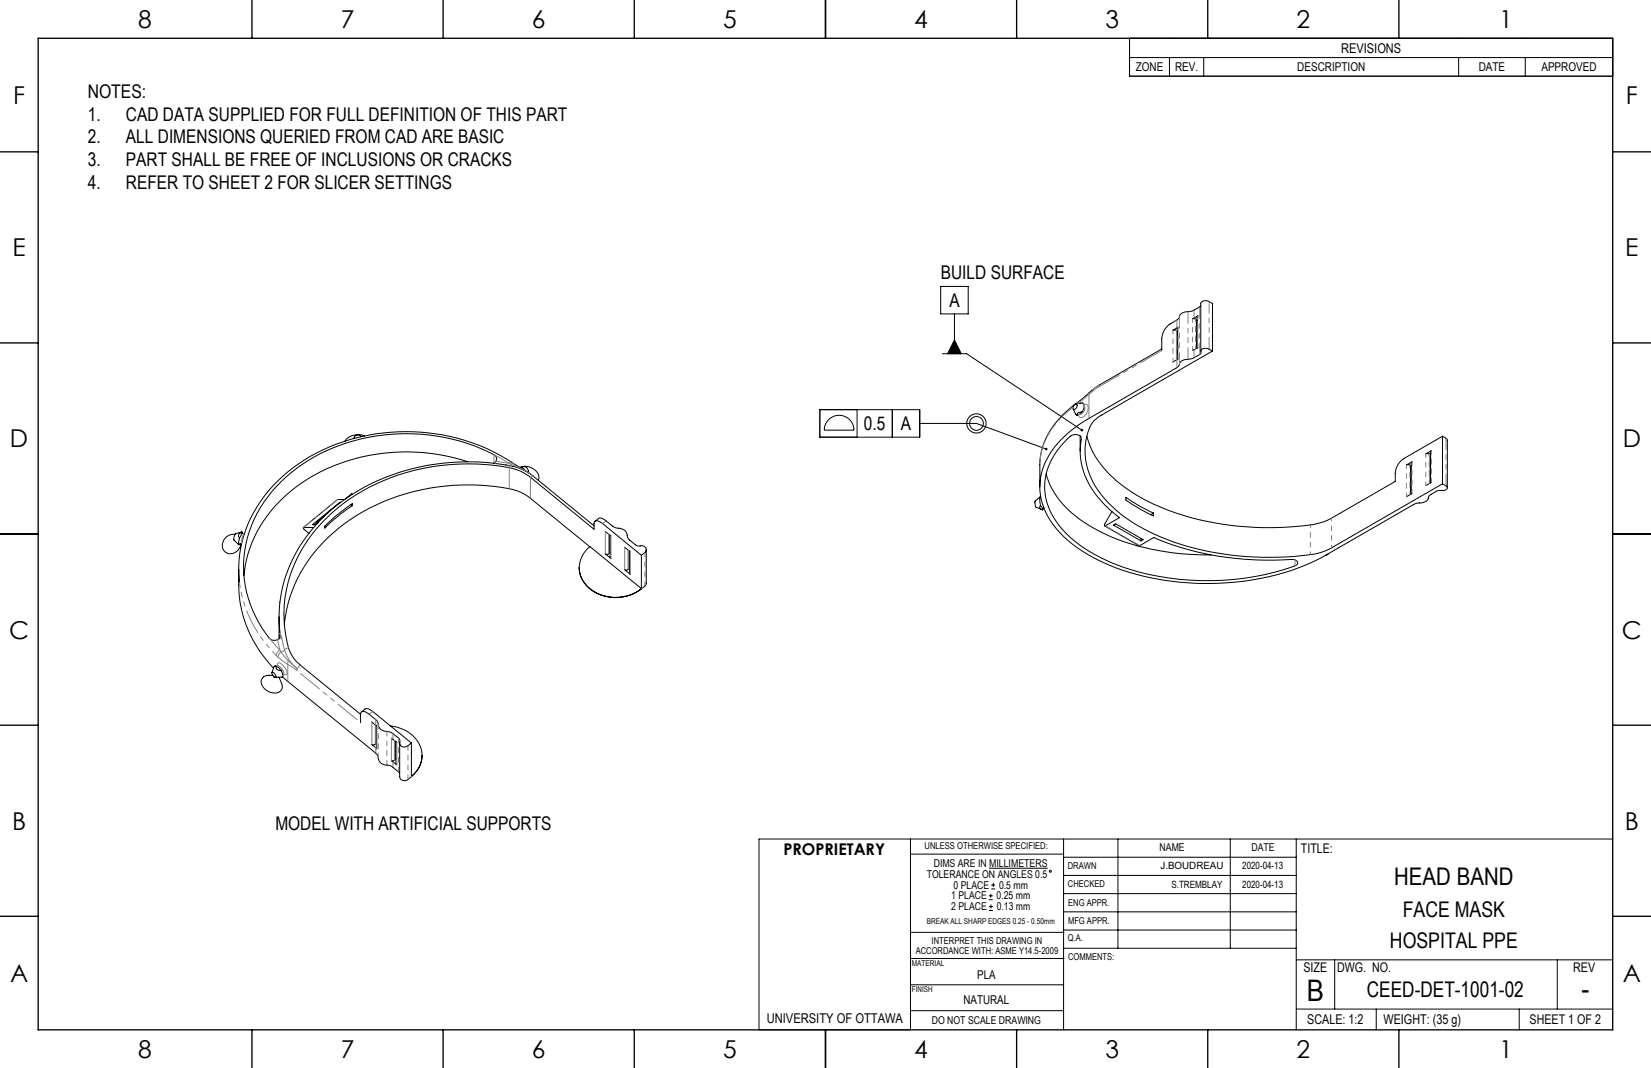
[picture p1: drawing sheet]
<svg xmlns="http://www.w3.org/2000/svg" width="432mm" height="279mm" viewBox="0 0 432 279" stroke-linecap="round" stroke-linejoin="round" font-family="sans-serif">
<g fill="none" stroke="#000" stroke-width=".26">
<path d="M295.4 10h126.4v9.9h-126.4zM295.4 15.1h126.4M305.9 15.1v4.8M314.8 15.1v4.8M381.5 15.1v4.8M398.9 15.1v4.8M246 74.9h7.2v7.2h-7.2zM246.5 92.5h6.3l30.2 20M249.6 82.1v10.4M249.6 88.9l1.8 3.6h-3.6zM303.8 91.3l-16.8 9.7-1.5 1.2M308 94l.1-8.4-1.4 .8 .7-.1 .4 .3v7.5"/>
<path d="M308 86.7l-.2 .1M308.1 93.9l-1.4 .8M313.1 91.1v-8.2l.2-.3-1.4 .8h.7l.3 .3v7.5M313.1 83.8l-.2 .1M313.3 90.9l-1.4 .8M314 91.8v-12.4a1.39 1.39 0 0 1 2.2-.5l.9 .5v12.4M314 80l-1.9 1.2-.8 .3a2.47 2.47 0 0 0-2.9 1.6l-.6 .6a6.7 6.7 0 0 0-3.2 2.4l-.7 2.1-.1 3.5M317.1 91.8a2.37 2.37 0 0 0-2.8-.4l-.3 1.2-1.9 1.1-1 .2a2.4 2.4 0 0 0-2.9 2l-23.4 13.6a25.7 25.7 0 0 0-12 13 16.1 16.1 0 0 0 4.3 16.7 43.3 43.3 0 0 0 21.7 11.5 70.7 70.7 0 0 0 45-3.9l26.1-14.9 .8-.3a3.1 3.1 0 0 0 2.8-1.1l.4-.9 1.8-1.1 .7-.2a2.08 2.08 0 0 0 2.1-.6l-.1-.5-1.1-.6M317.1 91.8l-29.1 16.8a7.3 7.3 0 0 0-3.8 5.6 18 18 0 0 0 4.7 16.2 42.8 42.8 0 0 0 19.7 11.9 78.6 78.6 0 0 0 36.3 2.4l2.1-.7 1.2-.7 29.1-16.7M94.6 114.2a1.17 1.17 0 0 0-1.2-.4 1.17 1.17 0 0 0-.9 .9M95.4 114.1a4.4 4.4 0 0 0-5.2 1.3M214.4 107.2h26.1v7.2h-26.1z"/>
<path d="M216.6 109.9a3.9 3.9 0 0 1 4.2-1 3.9 3.9 0 0 1 2.5 3.6h-7.7l.1-1.1zM224.2 107.2v7.2M233.4 107.2v7.2M240.5 110.8h14.9l18.2 6.7M280.7 107l.6 1.3 .4 .3M281 105.9l.3-.2a.69 .69 0 0 1 .5 .6 .69 .69 0 0 1-.5 .7l-.3 .2-.4-.3zM281.1 105.8a21 21 0 0 0-9.1 14.5M282.5 105.5l.5-.1a1.53 1.53 0 0 1 0 2.4M282.5 105.5l-1.1 .2M282.5 114.1v3.9M283 107.8h-.6a.68 .68 0 0 0-.7 .8M283 107.8l-1.3 .8"/>
<path d="M284.3 114.1a25.2 25.2 0 0 0 11.5 14.5 65.9 65.9 0 0 0 32.5 9.4 55.2 55.2 0 0 0 18.1-1.5l1.8-.9 16.7-9.7a7.7 7.7 0 0 1 .3-3.5l.5-1 1-1.2 10.6-6.1M285.6 102.1l-4.4 3.6M374.2 119l-.2 .1M377.3 114.1l1.2 .9v12.6M377.3 114.1v12.5M61.5 139.8a2.77 2.77 0 0 0-3 1.5 2.77 2.77 0 0 0 .5 3.2 2.77 2.77 0 0 0 4-2.3M63.1 139.2h.2l.2 .4 .3 .2M63.1 139.2l-.1 .9-.4 .7M63.1 139.2l-.3 .3a.79 .79 0 0 0-.2 1.3M63.3 139.1l-1.8 .6-.3 1-.1 .6 1.4 1.2M82 138h-2.7l.3 .5 1.2 1M83 136.5v.4"/>
<path d="M83 136.5l.2 .2M85 134.9l-2 1.6M85.8 136.8l3.5-3 2.8-2v.5a48.8 48.8 0 0 0-7.2 5.8v-.4zM88.9 131.4h.2M88.9 131.4l-7.2 5.9h.6l.7-.6M88.9 131.4v.2M90.1 130.7h-1.8l-9 7.3M91.8 132l.3 .3M92.1 129.3l-.2-.1-1.6 1.3M122.3 120.8a50.3 50.3 0 0 0-44.7 6.5 32.8 32.8 0 0 0-13.8 23.3M129.1 121.1a1.19 1.19 0 0 0 .8-1 1.19 1.19 0 0 0-.7-1.2 50.3 50.3 0 0 0-51.6 3.6 32 32 0 0 0-13.9 27.6 29.8 29.8 0 0 0 7.1 17.2 1.54 1.54 0 0 0 2.5-1.2M135.9 122.2l1.2-.1a1.22 1.22 0 0 1 1 1.5"/>
<path d="M136 122.3h.1a.96 .96 0 0 1 1.1 .7M136.3 122.2a3.6 3.6 0 0 1 4.7 2.8l-.2 .6M138.9 124.2l-1.9-1.3a57.1 57.1 0 0 0-21.3-9.1 50.6 50.6 0 0 0-40.5 9.7 34 34 0 0 0-12.6 22M139.5 124.6l15.9 12.9M139.5 124.6a14.2 14.2 0 0 0-7.2-3 57.2 57.2 0 0 0-43.3 9.9 37.7 37.7 0 0 0-16 30.9l.2 3.1M155.6 136.4l1-.8 .5-.1 1 .5 2.3 1.8 .7 .3a2.49 2.49 0 0 1 3 2.4l.6 .8 1.6 1.3 .6 .2a1.39 1.39 0 0 1 2.1 1.2l-.3 .5-1 .8M158.3 139l1.5 1.2M159.4 139.9v4.7l-.4 .4-.7-.1 1.5 1.2-.2-.3v-5.7M272 120.4v7M272.1 130l-1.4 1.1v.3l.3 1.3 1.5 .6M272.1 132.3l.5 .5 .1 .6M272.1 129.9a2.98 2.98 0 0 0 0 2.4"/>
<path d="M272.1 132.3l-.2 .6 .8 .5M273.1 132.9l-.4 .5M273.6 124a22 22 0 0 0 10.1 12.7 59.2 59.2 0 0 0 32.8 8.5h.2M290.8 133.8l-1.9 3.4v.4l3.9-2.2a23.3 23.3 0 0 1-10.2-15.8l-.1-2.4 .4-2.5a1.61 1.61 0 0 0-2.4-.9 17 17 0 0 0-7 16.5 21.9 21.9 0 0 0 10.2 13.2 59.2 59.2 0 0 0 32.8 8.4 62.1 62.1 0 0 0 22.7-4.2 .95 .95 0 0 0-.1-1.1 .95 .95 0 0 0-1.1-.2 79.3 79.3 0 0 1-36.2-5.8l-3.9 2.2-9-5.2M291.2 137.4l.6-.3 7.2 4.1-.6 .3zM294.5 130.1l3.4 2.2 3.8 1.9v.8l-2.9-1.5-3.5-2.1-.8-.6zM301.7 134.2l-.7 .5M369.1 129.2v-8.2l.2-.2-1.5 .9 .7-.1 .4 .2v7.5M369.1 122l-.2 .1M369.3 129.1l-1.5 .9M374.2 126.3v-8.2l.2-.2-1.5 .8 .6-.1 .5 .4v7.4M374.4 126.2l-1.5 .8"/>
<path d="M62.4 148.9a35 35 0 0 0 1.7 13.9 34.1 34.1 0 0 0 7.4 12M62.6 145.6l-.2 2.7 .2 4.1M62.6 140.8l-.2 1.6 .1 .1 .2-.2M63.2 142.2l-.5 .2M154.2 143l-15.5-12.6a13.5 13.5 0 0 0-7.6-2.9 55.3 55.3 0 0 0-42.7 10.9 36.6 36.6 0 0 0-14 25M154.3 143a6.9 6.9 0 0 0 1.1 11.8 11.1 11.1 0 0 0 12.3-.8M154.3 143l13.4 11M159.4 144.3l.2 .2M163.4 143.2l1.4 1.2M164.5 144.1v4.6l-.6 .5-.5-.2 1.4 1.2-.2-.3v-5.7M164.5 148.4l.1 .2M167.7 145.3l-10.5-8.6-.7-.4h-.8l-.3 .4v1.8l-16.7-13.7a13.5 13.5 0 0 0-7.6-2.8 55.3 55.3 0 0 0-42.7 10.9 35.5 35.5 0 0 0-13.9 31.5l.2 1.7a11.1 11.1 0 0 0 3.3 7.4l16.3 13.4"/>
<path d="M167.7 145.3v8.7M169 143.8v9a10.7 10.7 0 0 1-16.2-.3l-.4-.7a6.2 6.2 0 0 1-.9-3.3M298.4 140.9v.6M347.5 144.8l-.7 .4M70.4 176.7h1M70.4 176.7a1.85 1.85 0 0 0-2 1 1.85 1.85 0 0 0 .6 2.3 3.3 3.3 0 0 0 4.5 .7l.3-.7v-.8l-.8-2M71.1 175.9a1.09 1.09 0 0 1 1 1.3 1.39 1.39 0 0 1-1-1.3zM71.6 177v.2h.6M72.2 174.2l-.5 .2-.6 1.5M72.2 174.2v.2a1.01 1.01 0 0 0 1.3 1M72.2 174.2l.8 .5 .5 .7M72.7 174.1l-.3 .3"/>
<path d="M73 161.4v5.6M73.5 175.4l.5 1.1-.1 .6-1.8 .1M73.9 177.1l24.3 19.9 .6 .8a2.49 2.49 0 0 0 3 2.4l.9 .5 1.8 1.6M74.2 176.3l-.3 .2M94.3 186.9l.3-.7 1.2 .1 2.4 1.9 .6 .8a2.37 2.37 0 0 0 2.8 2.4l1.1 .5 1.5 1.2 .4 .6a1.28 1.28 0 0 0 .5 1.6 1.28 1.28 0 0 0 1.6-.2l.9-.7M94.3 186.9v2.2M94.5 186.2l1-.7 .5-.1 .7 .2 10.9 8.8M97.2 188.9l1.4 1.1M98.3 189.8v4.7l-.6 .4-.5-.2 1.4 1.2-.1-6M98.3 194.2l.2 .1M98.5 190.1h-.2M102.1 189.9a8.9 8.9 0 0 1 8.2 6.7 7.1 7.1 0 0 1-2.7 6.5v-8.7"/>
<path d="M102.3 193.1l1.5 1.1M103.4 193.9v4.7l-.4 .4h-.7l1.5 1.1-.2-.4v-5.6M103.4 198.3l.2 .2M104.5 194.4v8.8a1.28 1.28 0 0 0 2.2 .7 7.5 7.5 0 0 0 3.7-6.3M278.2 219.5v49.9M292.4 219.5v28.6M321.8 219.5v28.6M339 219.5v49.9M421.8 219.5h-223.3v49.9h39.6v-49.9M238.1 223.4h40.1M258.6 235.4h1M258.6 234.4h1"/>
<path d="M258.7 238.2h1M258.7 237.2h1M258.7 227.1h15.3M259.1 233.8v1M259.2 236.6v1.1M259.3 232.6h1M259.3 231.5h1M259.8 231v1M278.2 233.8h60.8M278.2 229h60.8M278.2 224.3h60.8M278.2 238.5h60.8"/>
<path d="M238.1 257.6h40.1M238.1 250.8h40.2M238.1 243.9h40.2M278.2 248.1h60.8M278.2 243.3h60.8M339 251.1h82.8M349.1 251.1v12.9M407.3 251.1v12.9M238.1 264.4h40.1M339 264h82.8M359.9 264v5.4M397.3 264v5.4"/>
<circle cx="255.4" cy="110.8" r="2.52"/>
<circle cx="255.4" cy="110.8" r="1.8"/>
<circle cx="274.7" cy="227.9" r=".25"/>
</g>
<g fill="none" stroke="#000" stroke-width=".35">
<path d="M215.9 0v10M10 10h411.8v259.4h-411.8zM65.9 0v10M115.9 0v10M165.9 0v10M265.9 0v10M315.9 0v10M365.9 0v10M0 39.7h10M421.8 39.7h10M0 89.7h10M421.8 89.7h10"/>
<path d="M0 139.7h10M421.8 139.7h10M0 189.7h10M421.8 189.7h10M0 239.7h10M421.8 239.7h10M65.9 269.4v10M115.9 269.4v10M165.9 269.4v10M215.9 269.4v10M265.9 269.4v10M315.9 269.4v10"/>
<path d="M365.9 269.4v10"/>
</g>
<path d="M273.4 117.2v.5l.4 .1 .1-.2-.3-.1 .3 .1v-.3zM249.6 88.9l1.8 3.6h-3.6zM282.7 112.3v.5h.5l-.2-.3 .2 .2v-.4z" fill="#000"/>
<path d="M289.1 137.5l9 5.2" fill="none" stroke="#808080" stroke-width=".26" stroke-dasharray="6.3 1.3 1.3 1.3 1.3 1.3" stroke-dashoffset="4.3"/>
<path d="M308.5 82.8v12.5M310.7 81.5v12.5M313.8 80.3v12.4M316.2 91.3v-12.4M378.2 127.1v-12.5" fill="none" stroke="#808080" stroke-width=".26" stroke-dasharray="6.3 1.3 1.3 1.3 1.3 1.3" stroke-dashoffset="3.3"/>
<g fill="none" stroke="#808080" stroke-width=".26" stroke-dasharray="6.3 1.3 1.3 1.3 1.3 1.3">
<path d="M307.8 96.2v-2.1M307.8 83.7v2.1M312.3 81.1v2.1M312.3 93.6v-2.1M281.8 105.6l.2-.5M282.2 105.4l-.2 .1M282.2 105.4l.2-.6M282.3 108.4a1.58 1.58 0 0 0 1.4-1.7M282.9 114.7v-.2M283.5 105.9a.77 .77 0 0 1 .8 0 .77 .77 0 0 1 .3 .8M283.5 106.2l.2 .5M283.7 106.7a1.58 1.58 0 0 1-1.5 1.7"/>
<path d="M283.7 106.7l-.2-.5M284.6 106.7v.1a2.36 2.36 0 0 1-2.1 2.4l-.4-.8M284.8 109.4v-6.2M284.8 103.2l-2.6 2.2M284.8 103.2l.1-.4M285.6 102.1l1.7-1.2M285.7 102.1l1.6-1.2M287.2 101.3l-2.4 1.9M287.3 100.9l-.1 .4M287.3 100.9l.1-.1M63.8 139.7l-.4 .7-.3 1.6M129.2 121.1v-2.2"/>
<path d="M129.7 120.7l-.2 .5M129.7 120.7l3.3 .5M133 121.2l-3.8-2.3M133.2 127.8v-5.5M133.4 121.8l-.2 .5M133.6 121.4l-.2 .4M133.6 121.4l-.6-.2M133.7 120.9l-.7 .3M134.3 121.2l-.7 .2M136.8 122.8l-3.2-1.4M137 122.9l-.2-.1M138.7 124.8v5.5"/>
<path d="M139.5 124.6l-.8 .2M139.5 124.6l-2.7-1.8M158.5 136.2l-.9 .8M63.1 142l.1 .2M63.2 142l.2-1.4 .4-.9M158.3 144.9v-5.9M159.2 144.9v-5.2M159.8 140.2v5.9M163.4 149v-5.9M164.3 143.9v5.1M164.3 149v-5.1M164.9 144.3v5.9"/>
<path d="M167.8 154h.1M338.7 148v-1.5M70.4 166.9l2.8 3.2M72.2 171.4l.3-.7 .7-.6M72.6 174.3a2.01 2.01 0 0 1 1.6 1.8M72.6 174.2l.2-.8a3.3 3.3 0 0 1 2.3 2.7M72.7 171.9l.2-.7 .6-.7M72.7 171.9l-.5-.5M73.2 170.1l.3 .4M73.2 170.1l-.6-2.8M73.3 166.1l.4 .7M73.3 166.1v-.6"/>
<path d="M73.3 166.4v-.3M73.5 170.5l1.9 2.4M73.7 166.8l.7 3.2M73.7 166.8l-1.1 .5M74.1 176.3l.1-.2M74.2 176.1l-.1 .2M74.2 176.1a2.2 2.2 0 0 0-1.6-1.8M74.4 170a9.9 9.9 0 0 0 3.4 5M74.4 170l1.1-.6M74.4 170l-.9 .5M75.1 176.1l-.2 .3-.2 .1-.6-.2M75.3 178.2v-4.4"/>
<path d="M75.3 173.8l.1-.9M75.3 173.8l-2.6-1.9M75.4 172.9l2.4 2.1M77.7 175.4l-2.4-1.6M77.8 175l-.1 .4M77.8 175l.7-1M96.6 186.8l.9-.7M97.2 194.7v-5.8M98.1 189.6v5.1M98.3 197v-1.4M98.3 188.2v1.5M98.6 190v5.9"/>
<path d="M102.4 199v-5.9M102.8 191.9v1.5M103.2 193.7v5.2M103.2 198.9v-5.2M103.8 194.2v5.9M102.8 200.7v-1.5M107.6 203.1v.1"/>
</g>
<path d="M306.8 94.7v-8.3M308.1 85.6v8.3M311.9 91.7v-8.3M313.3 82.6v8.3M374.4 117.9v8.3M367.8 129.9v-8.3M369.3 120.8v8.3M372.9 127v-8.3" fill="none" stroke="#808080" stroke-width=".26" stroke-dasharray="6.3 1.3 1.3 1.3 1.3 1.3" stroke-dashoffset="5.4"/>
<path d="M307.7 86.4v7.8M312.7 83.4v7.9M312.7 91.2v-7.7M373.8 118.7v7.8M348.2 135.6v7.7M368.7 129.4v-7.8M342.7 145.1v-7.8" fill="none" stroke="#808080" stroke-width=".26" stroke-dasharray="6.3 1.3 1.3 1.3 1.3 1.3" stroke-dashoffset="5.6"/>
<path d="M303.9 91.7l-16.7 9.6" fill="none" stroke="#808080" stroke-width=".26" stroke-dasharray="6.3 1.3 1.3 1.3 1.3 1.3" stroke-dashoffset="-.1"/>
<path d="M280.7 106.5a20.4 20.4 0 0 0-8.7 13.9" fill="none" stroke="#808080" stroke-width=".26" stroke-dasharray="6.3 1.3 1.3 1.3 1.3 1.3" stroke-dashoffset="1.1"/>
<path d="M373.9 126.5v-7.7" fill="none" stroke="#808080" stroke-width=".26" stroke-dasharray="6.3 1.3 1.3 1.3 1.3 1.3" stroke-dashoffset="5.7"/>
<path d="M168.7 153.3v-8.8M98.9 189.5v8.8M101.2 191.3v8.8M104.3 193.1v8.8M106.7 203.9v-8.8" fill="none" stroke="#808080" stroke-width=".26" stroke-dasharray="6.3 1.3 1.3 1.3 1.3 1.3" stroke-dashoffset="5.1"/>
<path d="M94.3 189l-16.6-13.6" fill="none" stroke="#808080" stroke-width=".26" stroke-dasharray="6.3 1.3 1.3 1.3 1.3 1.3" stroke-dashoffset="-1.2"/>
<path d="M72.2 171.4a32.7 32.7 0 0 1-9.6-19.1" fill="none" stroke="#808080" stroke-width=".26" stroke-dasharray="6.3 1.3 1.3 1.3 1.3 1.3" stroke-dashoffset="5"/>
<path d="M88.4 130.6l-9 7.4" fill="none" stroke="#808080" stroke-width=".26" stroke-dasharray="6.3 1.3 1.3 1.3 1.3 1.3" stroke-dashoffset="3.7"/>
<g font-size="7.8">
<text x="341.8" y="261.8">B</text>
<text x="413.7" y="261.3">-</text>
</g>
<g font-size="6.4">
<text x="36.2" y="7.3">8</text>
<text x="89.1" y="7.3">7</text>
<text x="139.1" y="7.3">6</text>
<text x="189.1" y="7.3">5</text>
<text x="239.1" y="7.3">4</text>
<text x="289.1" y="7.3">3</text>
<text x="339.1" y="7.3">2</text>
<text x="392.1" y="7.3">1</text>
<text x="3.4" y="27.2">F</text>
<text x="425.2" y="27.2">F</text>
<text x="3.3" y="67">E</text>
<text x="425.1" y="67">E</text>
<text x="2.6" y="117">D</text>
<text x="424.4" y="117">D</text>
<text x="2.4" y="167">C</text>
<text x="424.2" y="167">C</text>
<text x="3.2" y="217">B</text>
<text x="425" y="217">B</text>
<text x="2.6" y="256.9">A</text>
<text x="424.4" y="256.9">A</text>
<text x="36.2" y="276.7">8</text>
<text x="89.1" y="276.7">7</text>
<text x="139.1" y="276.7">6</text>
<text x="189.1" y="276.7">5</text>
<text x="239.1" y="276.7">4</text>
<text x="289.1" y="276.7">3</text>
<text x="339.1" y="276.7">2</text>
<text x="392.1" y="276.7">1</text>
</g>
<text font-size="6.3" x="364.6" y="231.6">HEAD BAND</text>
<g font-size="5.6">
<text x="366.9" y="239.8">FACE MASK</text>
<text x="363.5" y="247.9">HOSPITAL PPE</text>
<text x="357.5" y="260.8">CEED-DET-1001-02</text>
</g>
<g font-size="4.9">
<text x="22.9" y="25.7">NOTES:</text>
<text x="22.9" y="31.6">1.</text>
<text x="32.9" y="31.6">CAD DATA SUPPLIED FOR FULL DEFINITION OF THIS PART</text>
<text x="22.9" y="37.5">2.</text>
<text x="32.9" y="37.5">ALL DIMENSIONS QUERIED FROM CAD ARE BASIC</text>
<text x="22.9" y="43.5">3.</text>
<text x="32.9" y="43.5">PART SHALL BE FREE OF INCLUSIONS OR CRACKS</text>
<text x="22.9" y="49.4">4.</text>
<text x="32.9" y="49.4">REFER TO SHEET 2 FOR SLICER SETTINGS</text>
<text x="246.1" y="72.9">BUILD SURFACE</text>
<text x="248.3" y="80.2">A</text>
<text x="225.9" y="112.4">0.5</text>
<text x="235.6" y="112.4">A</text>
<text x="72" y="217.2">MODEL WITH ARTIFICIAL SUPPORTS</text>
</g>
<text font-size="4.2" x="204.9" y="223.8">PROPRIETARY</text>
<g font-size="3.5">
<text x="350.7" y="13.8">REVISIONS</text>
<text x="340.2" y="223">TITLE:</text>
<text x="340.9" y="254.2">SIZE</text>
<text x="349.7" y="254.2">DWG. NO.</text>
<text x="411.4" y="254.3">REV</text>
<text x="200.5" y="267.8">UNIVERSITY OF OTTAWA</text>
<text x="341.9" y="267.8">SCALE: 1:2</text>
<text x="361.8" y="267.8">WEIGHT: (35 g)</text>
<text x="400" y="267.8">SHEET 1 OF 2</text>
</g>
<g font-size="3.2">
<text x="297" y="18.6">ZONE</text>
<text x="307.3" y="18.6">REV.</text>
<text x="339.3" y="18.6">DESCRIPTION</text>
<text x="386.7" y="18.6">DATE</text>
<text x="403.1" y="18.6">APPROVED</text>
<text x="255.6" y="256.1">PLA</text>
<text x="252" y="262.6">NATURAL</text>
</g>
<g font-size="2.8">
<text x="244.2" y="226.8">DIMS ARE IN MILLIMETERS</text>
<text x="303.3" y="222.7">NAME</text>
<text x="327.3" y="222.7">DATE</text>
<text x="242.4" y="229.6">TOLERANCE ON ANGLES 0.5</text>
<text x="249.4" y="232.5">0 PLACE</text>
<text x="261.3" y="232.5">0.5 mm</text>
<text x="248.8" y="238.1">2 PLACE</text>
<text x="248.8" y="235.3">1 PLACE</text>
<text x="260.6" y="235.3">0.25 mm</text>
<text x="260.7" y="238.1">0.13 mm</text>
<text x="243.7" y="267.8">DO NOT SCALE DRAWING</text>
</g>
<g font-size="2.6">
<text x="303.5" y="227.3">J.BOUDREAU</text>
<text x="324.9" y="227.4">2020-04-13</text>
<text x="306.4" y="232.2">S.TREMBLAY</text>
<text x="324.9" y="232.2">2020-04-13</text>
</g>
<g font-size="2.5">
<text x="241.8" y="222.2">UNLESS OTHERWISE SPECIFIED:</text>
<text x="279.3" y="227.3">DRAWN</text>
<text x="279.3" y="232.2">CHECKED</text>
<text x="279.4" y="237">ENG APPR.</text>
<text x="279.3" y="241.8">MFG APPR.</text>
<text x="239.5" y="249.5">ACCORDANCE WITH: ASME Y14.5-2009</text>
<text x="243.7" y="247">INTERPRET THIS DRAWING IN</text>
<text x="279.3" y="246.3">Q.A.</text>
<text x="279.3" y="251">COMMENTS:</text>
</g>
<g font-size="2.1">
<text x="242.4" y="241.8">BREAK ALL SHARP EDGES 0.25 - 0.50mm</text>
<text x="238.5" y="252.7">MATERIAL</text>
<text x="238.5" y="259.6">FINISH</text>
</g>
</svg>
